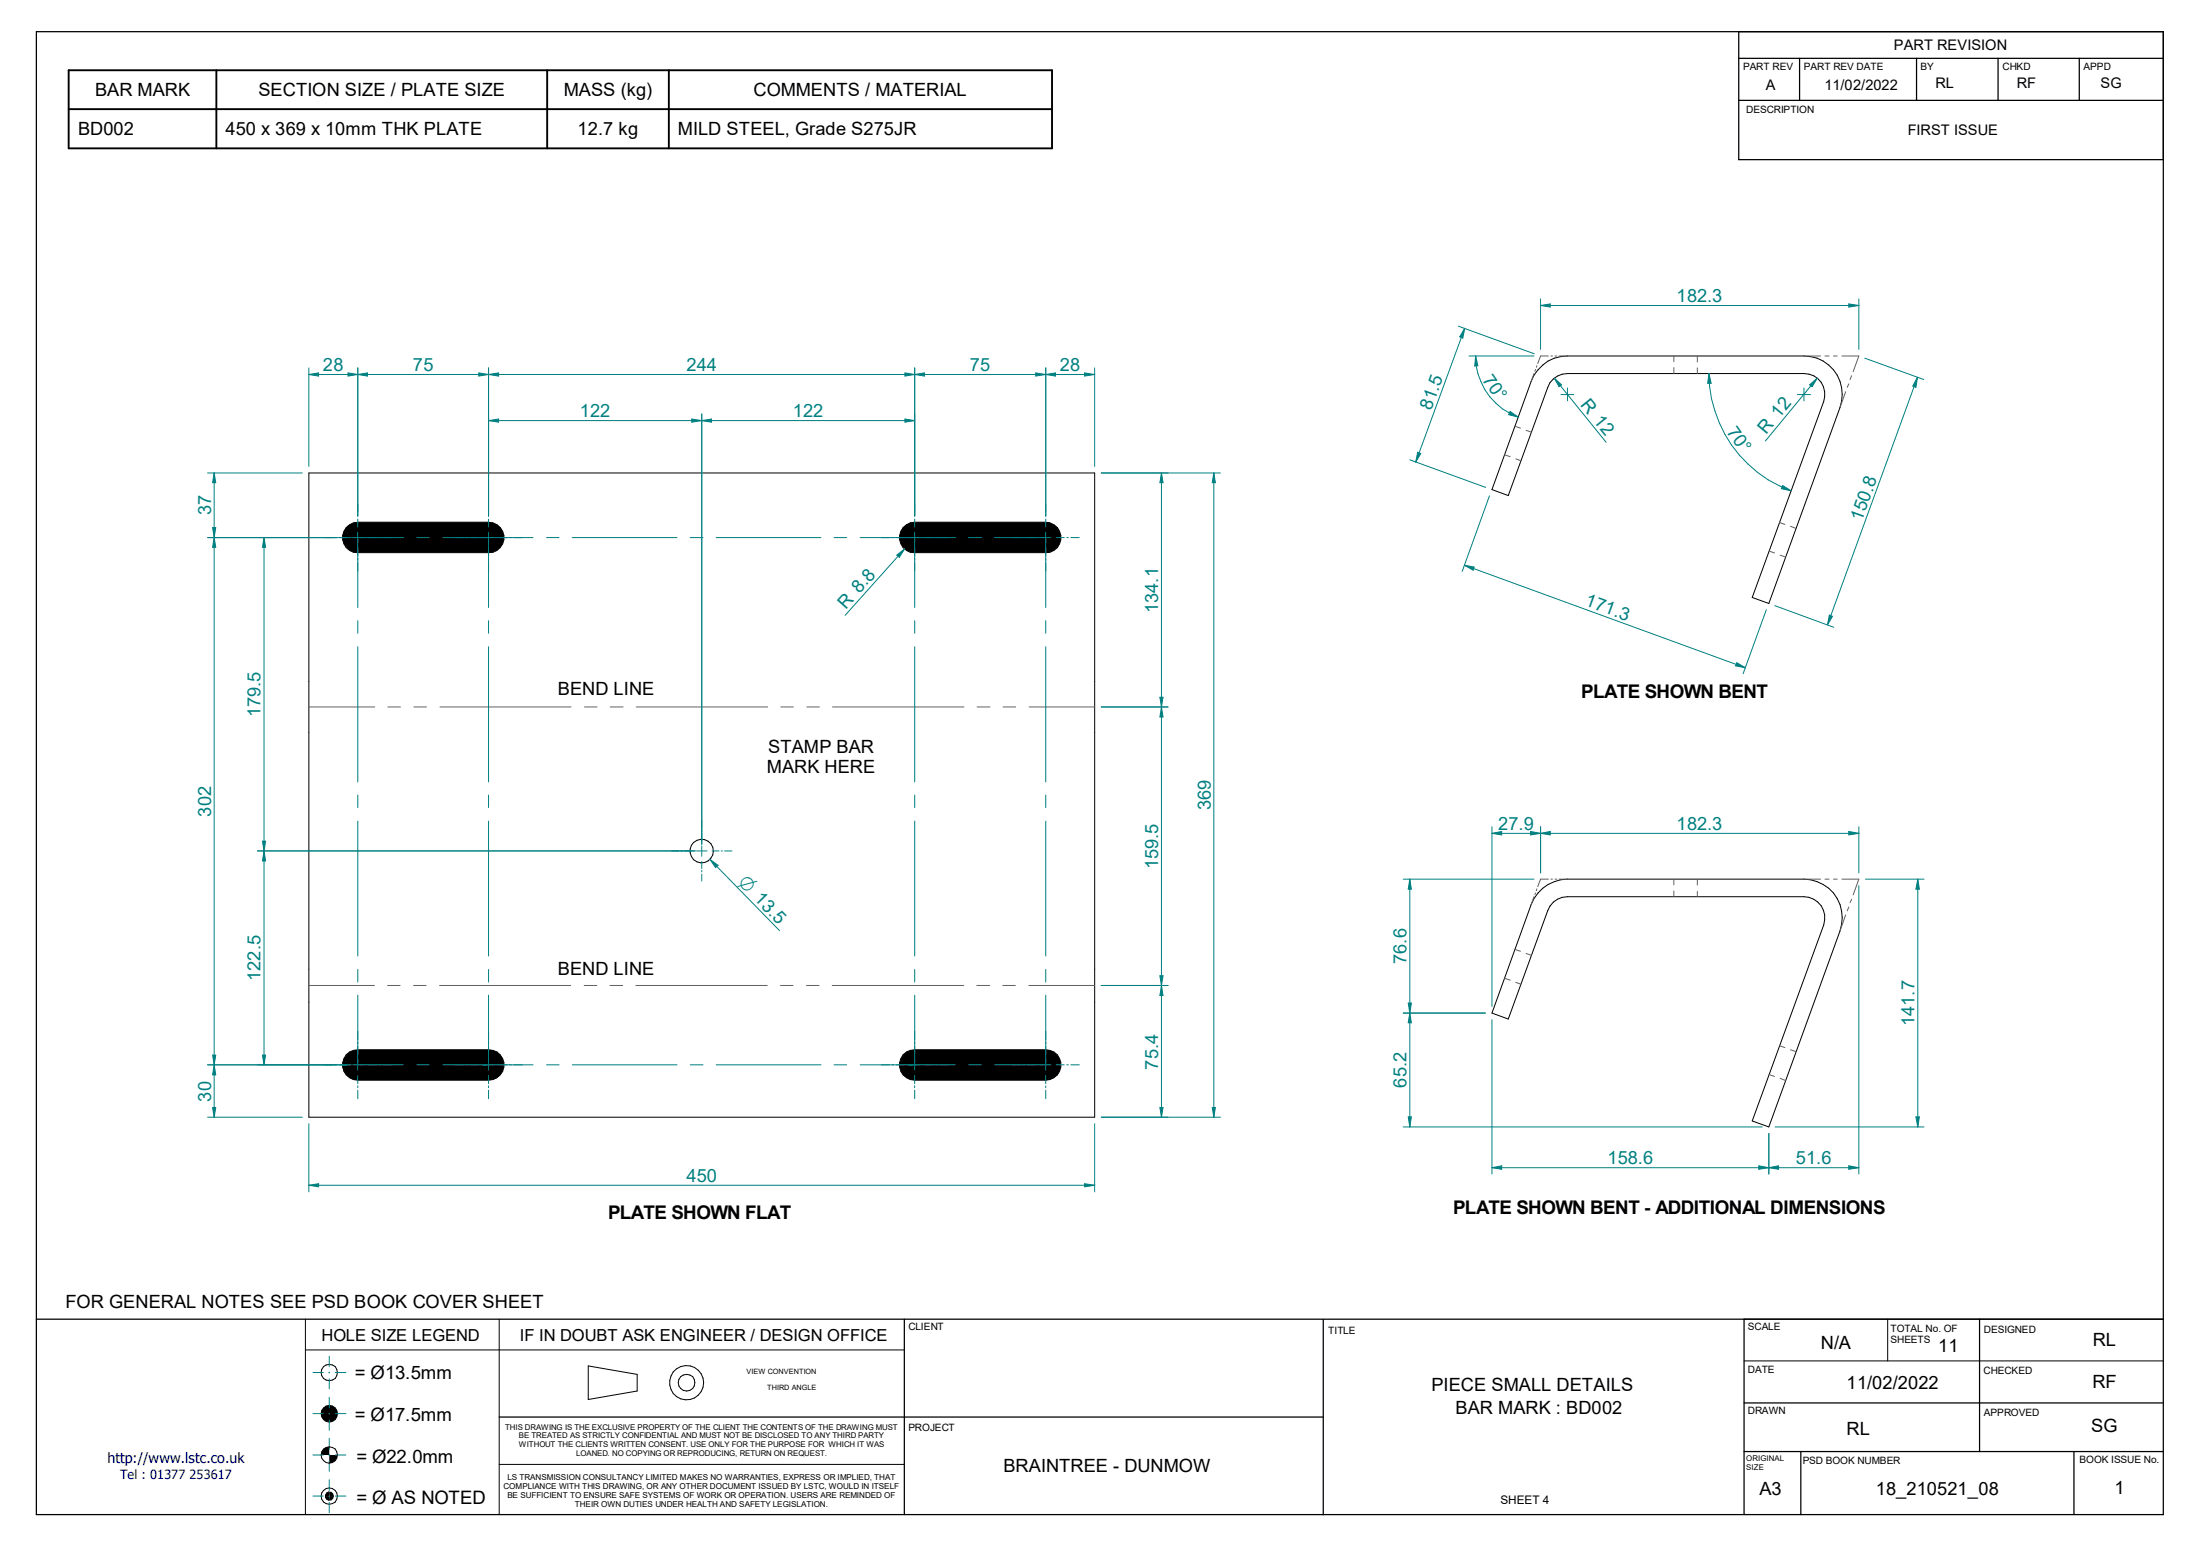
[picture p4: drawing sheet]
<svg xmlns="http://www.w3.org/2000/svg" width="297mm" height="210mm" viewBox="0 0 297 210" stroke-linecap="round" stroke-linejoin="round" font-family="sans-serif">
<path d="M4.9 4.3h287.2v200.1h-287.2zM4.9 178.1h287.2M122.1 178.1v26.3M178.6 178.1v26.4M235.5 178.1v26.3M267.3 178.1v17.8M67.4 191.3h111.2M235.5 189.4h56.6M235.5 195.9h56.6M243.1 195.9v8.5M280 195.9v8.5" fill="none" stroke="#000" stroke-width=".17"/>
<g fill="none" stroke="#000" stroke-width=".14">
<path d="M207.6 49.9a4.9 4.9 0 0 1 4-1.9h31.9a5.2 5.2 0 0 1 4.9 7l-9.6 26.4-2.2-.8 9.6-26.4a2.8 2.8 0 0 0-2.7-3.8h-31.9a2.82 2.82 0 0 0-2.6 1.9l-5.4 14.6-2.2-.8 5.3-14.6 .4-.9zM41.7 63.8h106.1v87h-106.1zM46.7 71.2l1-.6 .6-.1h17.7a2.05 2.05 0 0 1 2 2 2.05 2.05 0 0 1-2 2.1h-17.7a2.06 2.06 0 0 1-1.9-1.2 2.06 2.06 0 0 1 .3-2.2zM121.9 71.2l1-.6 .6-.1h17.7a2.05 2.05 0 0 1 2 2 2.05 2.05 0 0 1-2 2.1h-17.7a2.06 2.06 0 0 1-1.9-1.2 2.06 2.06 0 0 1 .3-2.2zM46.7 142.4l.5-.4 .5-.2 .6-.1h17.7a2.05 2.05 0 0 1 2.1 2 2.05 2.05 0 0 1-2.1 2.1h-17.7a2.08 2.08 0 0 1-1.9-1.2 2.08 2.08 0 0 1 .3-2.2zM121.9 142.4l.5-.4 .5-.2 .6-.1h17.7a2.05 2.05 0 0 1 2 2 2.05 2.05 0 0 1-2 2.1h-17.7a2.08 2.08 0 0 1-1.9-1.2 2.08 2.08 0 0 1 .3-2.2zM41.2 178.1v26.3M67.4 178.1v26.3M254.8 178.1v5.6M41.2 182.2h80.9M67.4 197.7h54.7M79.4 184.4l6.6 1.1v2.2l-6.6 1.2z"/>
<path d="M235.5 183.7h56.6"/>
<circle cx="94.7" cy="114.9" r="1.59"/>
<circle cx="44.4" cy="196.4" r="1.1"/>
<circle cx="44.4" cy="185.2" r="1.1"/>
<circle cx="44.4" cy="190.8" r="1.1"/>
<circle cx="92.7" cy="186.6" r="1.13"/>
<circle cx="92.7" cy="186.6" r="2.31"/>
<circle cx="44.5" cy="201.9" r=".55"/>
<circle cx="44.5" cy="201.9" r="1.09"/>
</g>
<g fill="#000">
<path d="M46.9 71l.9-.5h.5h17.7a2.05 2.05 0 0 1 2 2 2.05 2.05 0 0 1-2 2.1h-17.7a2.04 2.04 0 0 1-1.9-1.3 2.04 2.04 0 0 1 .5-2.3z" fill-rule="evenodd"/>
<path d="M122.1 71l.9-.5h.5h17.7a2.05 2.05 0 0 1 2 2 2.05 2.05 0 0 1-2 2.1h-17.7a2.06 2.06 0 0 1-1.9-1.3 2.06 2.06 0 0 1 .5-2.3z" fill-rule="evenodd"/>
<path d="M46.9 142.2l.4-.3 1-.2h17.7a2.05 2.05 0 0 1 2 2 2.05 2.05 0 0 1-2 2.1h-17.7a2.04 2.04 0 0 1-1.9-1.3 2.04 2.04 0 0 1 .5-2.3z" fill-rule="evenodd"/>
<path d="M122.1 142.2l.4-.3 1-.2h17.7a2.05 2.05 0 0 1 2 2 2.05 2.05 0 0 1-2 2.1h-17.7a2.06 2.06 0 0 1-1.9-1.3 2.06 2.06 0 0 1 .5-2.3z" fill-rule="evenodd"/>
<path d="M43.6 195.7l.5-.4h.3v1.1h-1.1z" fill-rule="evenodd"/>
<path d="M44.4 196.4h1.2a1.12 1.12 0 0 1-1.2 1.1z" fill-rule="evenodd"/>
<path d="M44 201.7l.4-.3v.5h-.5z" fill-rule="evenodd"/>
<path d="M43.9 201.9h.5v.6l-.2-.1-.2-.2z" fill-rule="evenodd"/>
<path d="M44.4 201.4l.3 .1 .3 .2v.2h-.6z" fill-rule="evenodd"/>
<path d="M44.4 201.9h.6v.3l-.3 .2-.3 .1z" fill-rule="evenodd"/>
<circle cx="44.4" cy="190.8" r="1.1"/>
</g>
<g fill="none" stroke="#008080" stroke-width=".14">
<path d="M41.7 49.7v13.2M41.7 50.5l1.3-.2v.5zM48.3 49.7v20M43.8 72.6h1.1M45.2 72.6h.3M45.8 72.6h1.1M47.6 72.6h6.9M48.3 70.1v1M48.3 71.8v10.2M56.3 72.6h1.7M59.8 72.6h12.2M66 68v1.1"/>
<path d="M66 69.5v.2M66 70.1v1M66 71.8v10.2M73.8 72.6h1.7M77.3 72.6h14.1M93.2 72.6h1.7M96.7 72.6h14.1M112.6 72.6h1.7M116.1 72.6h12.9M123.5 68v1.1M123.5 69.5v.2M123.5 70.1v1"/>
<path d="M123.5 71.8v10.2M130.8 72.6h1.7M134.3 72.6h7.6M141.2 68v1.1M141.2 69.5v.2M141.2 70.1v1M141.2 71.8v10.2M142.6 72.6h1.1M144 72.6h.2M144.6 72.6h1.1M48.3 83.8v1.7M48.3 87.3v18.2"/>
<path d="M66 83.8v1.7M66 87.3v18.2M123.5 83.8v1.7M123.5 87.3v18.2M141.2 83.8v1.7M141.2 87.3v18.2M48.3 107.3v1.7M48.3 110.8v18.2M66 107.3v1.7M66 110.8v18.2M90.7 114.9h1M91.9 114.9h.2"/>
<path d="M92.4 114.9h.9M94 114.9h1.5M94.7 110.8v1M94.7 112.1v.1M94.7 112.5v1M94.7 114.2v1.4M94.7 116.3v.9M94.7 117.5v.2M94.7 118v.9M96.1 114.9h1M97.4 114.9h.1M97.8 114.9h1"/>
<path d="M123.5 107.3v1.7M123.5 110.8v18.2M141.2 107.3v1.7M141.2 110.8v18.2M48.3 130.9v1.6M48.3 134.3v10.1M66 130.9v1.6M66 134.3v10.1M123.5 130.9v1.6M123.5 134.3v10.1M141.2 130.9v1.6M141.2 134.3v10.1"/>
<path d="M43.8 143.7h1.1M45.2 143.7h.3M45.8 143.7h1.1M47.6 143.7h6.9M48.3 145.2v1.1M48.3 146.6v.2M48.3 147.2v1.1M56.3 143.7h1.7M59.8 143.7h12.2M66 145.2v1.1M66 146.6v.2M66 147.2v1.1"/>
<path d="M73.8 143.7h1.7M77.3 143.7h14.1M93.2 143.7h1.7M96.7 143.7h14.1M112.6 143.7h1.7M116.1 143.7h12.9M123.5 145.2v1.1M123.5 146.6v.2M123.5 147.2v1.1M130.8 143.7h1.7M134.3 143.7h7.6M141.2 145.2v1.1"/>
<path d="M141.2 146.6v.2M141.2 147.2v1.1M142.6 143.7h1.1M144 143.7h.2M144.6 143.7h1.1M42.2 190.8h1.4M42.2 196.4h1.4M42.2 185.3h1.4M44.4 190.8h.1M44.4 196.4h.1M44.4 185.3h.1M44.4 183v1.4"/>
<path d="M44.4 185.2v.1M44.4 186.1v1.4M44.4 188.6v1.4M44.4 190.8v.1M44.4 191.6v1.4M44.4 194.1v1.5M44.4 196.3v.1M44.4 197.2v1.4M44.4 199.7v1.5M45.3 190.8h1.4M45.3 196.4h1.4M45.3 185.3h1.4"/>
<path d="M42.2 201.9h1.4M44.4 201.9h.1M44.4 201.9v.1M44.4 202.8v1.4M45.3 201.9h1.4"/>
</g>
<g fill="none" stroke="#606060" stroke-width=".14">
<path d="M204.5 57.5l.8 .3M206 58.1l.8 .2M207.1 50.4l-.4 1.1M207.3 49.9l-.1 .2M207.5 49.4l-.1 .2M209 48h-1l-.4 1.1M209.4 48h.2M209.9 48h.3M210.5 48h1.1M226 48v.8M226 49.6v.8M229.2 48v.9"/>
<path d="M229.2 49.7v.7M243.5 48h2.3M246.4 48h.5M247.5 48h.5M248.7 48h2.3l-.8 2.2M249.2 52.9l-.8 2.1M249.6 51.8l-.2 .5M250 50.7l-.2 .5M203.1 61.4l.8 .2M204.6 61.9l.7 .3M238.8 74.4l.8 .2M240.2 70.5l.8 .3"/>
<path d="M240.3 74.9l.7 .3M241.7 71l.8 .3M41.7 95.4h8.9M52.4 95.4h1.7M55.9 95.4h1.7M59.4 95.4h17.7M78.9 95.4h1.7M82.4 95.4h1.7M85.9 95.4h17.7M105.4 95.4h1.7M108.9 95.4h1.7M112.4 95.4h17.7"/>
<path d="M131.9 95.4h1.7M135.4 95.4h1.7M138.9 95.4h8.9M41.7 133h8.8M52.3 133h1.7M55.8 133h1.7M59.4 133h17.6M78.9 133h1.7M82.3 133h1.8M85.9 133h17.7M105.4 133h1.7M108.9 133h1.7"/>
<path d="M112.4 133h17.7M131.9 133h1.7M135.4 133h1.7M138.9 133h8.9"/>
</g>
<path d="M41.7 50.5l1.3-.2v.5z" fill="#008080"/>
<path d="M47 50.3l1.3 .2-1.3 .3z" fill="none" stroke="#008080" stroke-width=".14"/>
<path d="M47 50.3l1.3 .2-1.3 .3z" fill="#008080"/>
<path d="M41.7 50.5h6.6M48.3 49.7v19.9M48.3 50.5l1.3-.2v.5zM66 49.7v19.9" fill="none" stroke="#008080" stroke-width=".14"/>
<path d="M48.3 50.5l1.3-.2v.5z" fill="#008080"/>
<path d="M64.6 50.3l1.4 .2-1.4 .3z" fill="none" stroke="#008080" stroke-width=".14"/>
<path d="M64.6 50.3l1.4 .2-1.4 .3z" fill="#008080"/>
<path d="M48.3 50.5h17.7M66 49.7v19.9M66 50.5l1.3-.2v.5zM123.5 49.7v19.9" fill="none" stroke="#008080" stroke-width=".14"/>
<path d="M66 50.5l1.3-.2v.5z" fill="#008080"/>
<path d="M122.2 50.3l1.3 .2-1.3 .3z" fill="none" stroke="#008080" stroke-width=".14"/>
<path d="M122.2 50.3l1.3 .2-1.3 .3z" fill="#008080"/>
<path d="M66 50.5h57.5M123.5 49.7v19.9M123.5 50.5l1.3-.2v.5zM141.2 49.7v19.9" fill="none" stroke="#008080" stroke-width=".14"/>
<path d="M123.5 50.5l1.3-.2v.5z" fill="#008080"/>
<path d="M139.8 50.3l1.4 .2-1.4 .3z" fill="none" stroke="#008080" stroke-width=".14"/>
<path d="M139.8 50.3l1.4 .2-1.4 .3z" fill="#008080"/>
<path d="M123.5 50.5h17.7M141.2 49.7v19.9M141.2 50.5l1.3-.2v.5zM147.8 49.7v13.2" fill="none" stroke="#008080" stroke-width=".14"/>
<path d="M141.2 50.5l1.3-.2v.5z" fill="#008080"/>
<path d="M146.4 50.3l1.4 .2-1.4 .3z" fill="none" stroke="#008080" stroke-width=".14"/>
<path d="M146.4 50.3l1.4 .2-1.4 .3z" fill="#008080"/>
<path d="M141.2 50.5h6.6M28 63.8h12.8M28 72.6h19.4M28.9 63.8l.2 1.4h-.4z" fill="none" stroke="#008080" stroke-width=".14"/>
<path d="M28.9 63.8l.2 1.4h-.4z" fill="#008080"/>
<path d="M28.7 71.2h.4l-.2 1.4z" fill="none" stroke="#008080" stroke-width=".14"/>
<path d="M28.7 71.2h.4l-.2 1.4z" fill="#008080"/>
<path d="M28 72.6h17.3M28.9 63.8v8.8M28.9 72.6l.2 1.3h-.4zM28 143.7h19.4" fill="none" stroke="#008080" stroke-width=".14"/>
<path d="M28.9 72.6l.2 1.3h-.4z" fill="#008080"/>
<path d="M28.7 142.4h.4l-.2 1.3z" fill="none" stroke="#008080" stroke-width=".14"/>
<path d="M28.7 142.4h.4l-.2 1.3z" fill="#008080"/>
<path d="M28.9 72.6v71.1M28 150.8h12.8M28 143.7h19.4M28.7 149.5h.4l-.2 1.3z" fill="none" stroke="#008080" stroke-width=".14"/>
<path d="M28.7 149.5h.4l-.2 1.3z" fill="#008080"/>
<path d="M28.9 143.7l.2 1.4h-.4z" fill="none" stroke="#008080" stroke-width=".14"/>
<path d="M28.9 143.7l.2 1.4h-.4z" fill="#008080"/>
<path d="M148.7 63.8h9M156.8 63.8l.2 1.4h-.4zM148.7 95.4h9M28.9 143.7v7.1" fill="none" stroke="#008080" stroke-width=".14"/>
<path d="M156.8 63.8l.2 1.4h-.4z" fill="#008080"/>
<path d="M156.6 94.1h.4l-.2 1.3z" fill="none" stroke="#008080" stroke-width=".14"/>
<path d="M156.6 94.1h.4l-.2 1.3z" fill="#008080"/>
<path d="M156.8 63.8v31.6M148.7 95.4h9M156.8 95.4l.2 1.4h-.4zM148.7 133h9" fill="none" stroke="#008080" stroke-width=".14"/>
<path d="M156.8 95.4l.2 1.4h-.4z" fill="#008080"/>
<path d="M156.6 131.7h.4l-.2 1.3z" fill="none" stroke="#008080" stroke-width=".14"/>
<path d="M156.6 131.7h.4l-.2 1.3z" fill="#008080"/>
<path d="M156.8 95.4v37.6M148.7 133h9M156.8 133l.2 1.4h-.4zM148.7 150.8h9" fill="none" stroke="#008080" stroke-width=".14"/>
<path d="M156.8 133l.2 1.4h-.4z" fill="#008080"/>
<path d="M156.6 149.5h.4l-.2 1.3z" fill="none" stroke="#008080" stroke-width=".14"/>
<path d="M156.6 149.5h.4l-.2 1.3z" fill="#008080"/>
<path d="M148.7 63.8h16.1M163.9 63.8l.2 1.4h-.4zM156.8 133v17.8M148.7 150.8h16.1" fill="none" stroke="#008080" stroke-width=".14"/>
<path d="M163.9 63.8l.2 1.4h-.4z" fill="#008080"/>
<path d="M163.7 149.5h.4l-.2 1.3z" fill="none" stroke="#008080" stroke-width=".14"/>
<path d="M163.7 149.5h.4l-.2 1.3z" fill="#008080"/>
<path d="M163.9 63.8v87M41.7 151.7v9.2M41.7 160l1.3-.2v.4zM147.8 151.7v9.2" fill="none" stroke="#008080" stroke-width=".14"/>
<path d="M41.7 160l1.3-.2v.4z" fill="#008080"/>
<path d="M146.4 159.8l1.4 .2-1.4 .2z" fill="none" stroke="#008080" stroke-width=".14"/>
<path d="M146.4 159.8l1.4 .2-1.4 .2z" fill="#008080"/>
<path d="M34.8 72.6h10.5M35.6 72.6l.3 1.3h-.5zM34.8 114.9h59.1M41.7 160h106.1" fill="none" stroke="#008080" stroke-width=".14"/>
<path d="M35.6 72.6l.3 1.3h-.5z" fill="#008080"/>
<path d="M35.4 113.5h.5l-.3 1.4z" fill="none" stroke="#008080" stroke-width=".14"/>
<path d="M35.4 113.5h.5l-.3 1.4z" fill="#008080"/>
<path d="M35.6 72.6v42.3M34.8 114.9h59.1M35.6 114.9l.3 1.3h-.5zM34.8 143.7h10.5" fill="none" stroke="#008080" stroke-width=".14"/>
<path d="M35.6 114.9l.3 1.3h-.5z" fill="#008080"/>
<path d="M35.4 142.4h.5l-.3 1.3z" fill="none" stroke="#008080" stroke-width=".14"/>
<path d="M35.4 142.4h.5l-.3 1.3z" fill="#008080"/>
<path d="M66 55.9v13.7M66 56.8l1.3-.2v.4zM94.7 55.9v58.1M35.6 114.9v28.8" fill="none" stroke="#008080" stroke-width=".14"/>
<path d="M66 56.8l1.3-.2v.4z" fill="#008080"/>
<path d="M93.4 56.6l1.3 .2-1.3 .2z" fill="none" stroke="#008080" stroke-width=".14"/>
<path d="M93.4 56.6l1.3 .2-1.3 .2z" fill="#008080"/>
<path d="M66 56.8h28.7M94.7 55.9v58.1M94.7 56.8l1.4-.2v.4zM123.5 55.9v13.7" fill="none" stroke="#008080" stroke-width=".14"/>
<path d="M94.7 56.8l1.4-.2v.4z" fill="#008080"/>
<path d="M122.2 56.6l1.3 .2-1.3 .2z" fill="none" stroke="#008080" stroke-width=".14"/>
<path d="M122.2 56.6l1.3 .2-1.3 .2z" fill="#008080"/>
<path d="M94.7 56.8h28.8M95.8 116l9.4 9.6M95.8 116l1.1 .8-.3 .3z" fill="none" stroke="#008080" stroke-width=".14"/>
<path d="M95.8 116l1.1 .8-.3 .3z" fill="#008080"/>
<path d="M121.1 74.9l1-.8-.7 1.1zM122.1 74.1l-8 9" fill="none" stroke="#008080" stroke-width=".14"/>
<path d="M121.1 74.9l1-.8-.7 1.1z" fill="#008080"/>
<path d="M208 40.3v6.9M208 41.2l1.3-.2v.4zM210.7 53.3h1.8M211.6 52.4v1.7M242.7 53.3h1.7M243.5 52.4v1.7M251 40.3v6.9" fill="none" stroke="#008080" stroke-width=".14"/>
<path d="M208 41.2l1.3-.2v.4z" fill="#008080"/>
<path d="M249.6 41l1.4 .2-1.4 .2z" fill="none" stroke="#008080" stroke-width=".14"/>
<path d="M249.6 41l1.4 .2-1.4 .2z" fill="#008080"/>
<path d="M198.3 48h8.8M199.2 48l.3 1.4h-.4zM208 41.2h43" fill="none" stroke="#008080" stroke-width=".14"/>
<path d="M199.2 48l.3 1.4h-.4z" fill="#008080"/>
<path d="M203.9 55.5l1.1 .8-1.3-.3z" fill="none" stroke="#008080" stroke-width=".14"/>
<path d="M203.9 55.5l1.1 .8-1.3-.3z" fill="#008080"/>
<path d="M196.9 44l10.2 3.8M197.7 44.3l-.2 1.3-.4-.1zM199.2 48a8.7 8.7 0 0 0 5.8 8.3M190.3 62.1l10.3 3.7" fill="none" stroke="#008080" stroke-width=".14"/>
<path d="M197.7 44.3l-.2 1.3-.4-.1z" fill="#008080"/>
<path d="M191.4 61l.4 .2-.7 1.2z" fill="none" stroke="#008080" stroke-width=".14"/>
<path d="M191.4 61l.4 .2-.7 1.2z" fill="#008080"/>
<path d="M197.7 44.3l-6.6 18.1M230.7 50.4l.3 1.3h-.5z" fill="none" stroke="#008080" stroke-width=".14"/>
<path d="M230.7 50.4l.3 1.3h-.5z" fill="#008080"/>
<path d="M240.7 65.5l1.1 .8-1.3-.3z" fill="none" stroke="#008080" stroke-width=".14"/>
<path d="M240.7 65.5l1.1 .8-1.3-.3z" fill="#008080"/>
<path d="M209.8 51.1l7 8.6M209.8 51.1l1 .8-.3 .3zM230.7 50.4a16.9 16.9 0 0 0 11.1 15.9" fill="none" stroke="#008080" stroke-width=".14"/>
<path d="M209.8 51.1l1 .8-.3 .3z" fill="#008080"/>
<path d="M244.3 51.9l1-.8-.7 1.1zM245.3 51.1l-7 8.4" fill="none" stroke="#008080" stroke-width=".14"/>
<path d="M244.3 51.9l1-.8-.7 1.1z" fill="#008080"/>
<path d="M251.8 48.3l7.9 2.9M258.9 50.9l-.2 1.4-.5-.2zM239.6 81.7l8 3" fill="none" stroke="#008080" stroke-width=".14"/>
<path d="M258.9 50.9l-.2 1.4-.5-.2z" fill="#008080"/>
<path d="M247 83l.4 .2-.7 1.1z" fill="none" stroke="#008080" stroke-width=".14"/>
<path d="M247 83l.4 .2-.7 1.1z" fill="#008080"/>
<path d="M258.9 50.9l-12.2 33.4M197.7 76.3l1.3 .2-.1 .5zM201.1 66.9l-3.7 10.2M238.5 82.3l-3.2 8.6" fill="none" stroke="#008080" stroke-width=".14"/>
<path d="M197.7 76.3l1.3 .2-.1 .5z" fill="#008080"/>
<path d="M234.5 89.5l1.1 .6-1.3-.2z" fill="none" stroke="#008080" stroke-width=".14"/>
<path d="M234.5 89.5l1.1 .6-1.3-.2z" fill="#008080"/>
<path d="M197.7 76.3l37.9 13.8M189.4 118.7h17.7M190.3 118.7l.2 1.3h-.4zM189.4 136.7h11.1" fill="none" stroke="#008080" stroke-width=".14"/>
<path d="M207.6 120.5a5.2 5.2 0 0 1 4-1.8h31.9a5.2 5.2 0 0 1 4.9 6.9l-9.6 26.5-2.2-.8 9.6-26.5a2.85 2.85 0 0 0-2.7-3.8h-31.9a2.82 2.82 0 0 0-2.6 1.9l-5.4 14.6-2.2-.8 5.3-14.6 .4-.8z" fill="none" stroke="#000" stroke-width=".14"/>
<g fill="none" stroke="#606060" stroke-width=".14">
<path d="M207.5 120l-.1 .2M209 118.7h-1l-.4 1M209.4 118.7h.2M209.9 118.7h.3M210.5 118.7h1.1M226 118.7v.7M229.2 118.7v.8M243.5 118.7h2.3M246.4 118.7h.5M247.5 118.7h.5M248.7 118.7h2.3l-.8 2.1M203.1 132l.8 .3"/>
<path d="M204.5 128.1l.8 .3M204.6 132.6l.7 .2M206 128.7l.8 .2M207.1 121l-.4 1.1M207.3 120.5l-.1 .2M226 120.3v.7M229.2 120.3v.7M249.2 123.5l-.8 2.1M249.6 122.4l-.2 .5M250 121.4l-.2 .4M238.8 145l.8 .3M240.2 141.1l.8 .3"/>
<path d="M240.3 145.5l.7 .3M241.7 141.7l.8 .2"/>
</g>
<path d="M190.3 118.7l.2 1.3h-.4z" fill="#008080"/>
<path d="M190.1 135.4h.4l-.2 1.3z" fill="none" stroke="#008080" stroke-width=".14"/>
<path d="M190.1 135.4h.4l-.2 1.3z" fill="#008080"/>
<path d="M190.3 118.7v18M251.8 118.7h8M258.9 118.7l.2 1.3h-.4zM239.6 152.1h20.2" fill="none" stroke="#008080" stroke-width=".14"/>
<path d="M258.9 118.7l.2 1.3h-.4z" fill="#008080"/>
<path d="M258.7 150.7h.4l-.2 1.4z" fill="none" stroke="#008080" stroke-width=".14"/>
<path d="M258.7 150.7h.4l-.2 1.4z" fill="#008080"/>
<path d="M201.4 111.6v24.2M201.4 112.5l1.3-.3v.5zM208 111.6v6.2M258.9 118.7v33.4" fill="none" stroke="#008080" stroke-width=".14"/>
<path d="M201.4 112.5l1.3-.3v.5z" fill="#008080"/>
<path d="M206.6 112.2l1.4 .3-1.4 .2z" fill="none" stroke="#008080" stroke-width=".14"/>
<path d="M206.6 112.2l1.4 .3-1.4 .2z" fill="#008080"/>
<path d="M201.4 112.5h6.6M208 111.6v6.2M208 112.5l1.3-.3v.5zM251 111.6v6.2" fill="none" stroke="#008080" stroke-width=".14"/>
<path d="M208 112.5l1.3-.3v.5z" fill="#008080"/>
<path d="M249.6 112.2l1.4 .3-1.4 .2z" fill="none" stroke="#008080" stroke-width=".14"/>
<path d="M249.6 112.2l1.4 .3-1.4 .2z" fill="#008080"/>
<path d="M208 112.5h43M201.4 137.6v20.9M201.4 157.6l1.3-.2v.4zM238.8 153v5.5" fill="none" stroke="#008080" stroke-width=".14"/>
<path d="M201.4 157.6l1.3-.2v.4z" fill="#008080"/>
<path d="M237.4 157.4l1.4 .2-1.4 .2z" fill="none" stroke="#008080" stroke-width=".14"/>
<path d="M237.4 157.4l1.4 .2-1.4 .2z" fill="#008080"/>
<path d="M251 119.5v39M201.4 157.6h37.4M238.8 153v5.5M238.8 157.6l1.3-.2v.4z" fill="none" stroke="#008080" stroke-width=".14"/>
<path d="M238.8 157.6l1.3-.2v.4z" fill="#008080"/>
<path d="M249.6 157.4l1.4 .2-1.4 .2z" fill="none" stroke="#008080" stroke-width=".14"/>
<path d="M249.6 157.4l1.4 .2-1.4 .2z" fill="#008080"/>
<path d="M189.4 136.7h11.1M190.3 136.7l.2 1.3h-.4zM189.4 152.1h48.5M238.8 157.6h12.2" fill="none" stroke="#008080" stroke-width=".14"/>
<path d="M9.3 14.7h132.7M9.3 9.5h132.7v10.5h-132.7zM29.2 9.5v10.5M73.9 9.5v10.5M90.3 9.5v10.5" fill="none" stroke="#000" stroke-width=".25"/>
<path d="M190.3 136.7l.2 1.3h-.4z" fill="#008080"/>
<path d="M190.1 150.7h.4l-.2 1.4z" fill="none" stroke="#008080" stroke-width=".14"/>
<path d="M190.1 150.7h.4l-.2 1.4z" fill="#008080"/>
<path d="M190.3 136.7v15.4" fill="none" stroke="#008080" stroke-width=".14"/>
<path d="M234.7 7.9h57.4M234.7 13.5h57.4M234.7 4.3h57.4v17.2h-57.4zM243 7.9v5.6M258.7 7.9v5.6M269.7 7.9v5.6M280.7 7.9v5.6" fill="none" stroke="#000" stroke-width=".17"/>
<text font-size="2.7" fill="#008080" x="99.6" y="119.2" transform="rotate(46 99.6 119.2)">O 13.5</text>
<g font-size="2.5">
<text x="12.8" y="13">BAR MARK</text>
<text x="34.9" y="13">SECTION SIZE / PLATE SIZE</text>
<text x="76.1" y="13">MASS (kg)</text>
<text x="101.7" y="13">COMMENTS / MATERIAL</text>
<text x="10.5" y="18.2">BD002</text>
<text x="30.4" y="18.2">450 x 369 x 10mm THK PLATE</text>
<text x="78" y="18.2">12.7 kg</text>
<text x="91.5" y="18.2">MILD STEEL, Grade S275JR</text>
<text x="75.3" y="93.8">BEND LINE</text>
<text x="213.5" y="94.1">PLATE SHOWN BENT</text>
<text x="103.7" y="101.6">STAMP BAR</text>
<text x="103.5" y="104.4">MARK HERE</text>
<text x="75.3" y="131.7">BEND LINE</text>
<text x="82.1" y="164.5">PLATE SHOWN FLAT</text>
<text x="196.2" y="163.8">PLATE SHOWN BENT - ADDITIONAL DIMENSIONS</text>
<text x="8.8" y="176.5">FOR GENERAL NOTES SEE PSD BOOK COVER SHEET</text>
<text x="245.8" y="182">N/A</text>
<text x="261.7" y="182.5">11</text>
<text x="282.5" y="181.7">RL</text>
<text x="47.9" y="186.2">= Ø13.5mm</text>
<text x="47.9" y="191.7">= Ø17.5mm</text>
<text x="193.3" y="187.8">PIECE SMALL DETAILS</text>
<text x="196.5" y="190.8">BAR MARK : BD002</text>
<text x="249.3" y="187.5">11/02/2022</text>
<text x="282.5" y="187.4">RF</text>
<text x="48.1" y="197.4">= Ø22.0mm</text>
<text x="249.3" y="193.6">RL</text>
<text x="282.3" y="193.3">SG</text>
<text x="48.1" y="202.9">= Ø AS NOTED</text>
<text x="135.5" y="198.7">BRAINTREE - DUNMOW</text>
<text x="237.5" y="201.8">A3</text>
<text x="253.2" y="201.8">18_210521_08</text>
<text x="285.5" y="201.7">1</text>
</g>
<g font-size="2.5" fill="#008080">
<text x="226.4" y="40.8">182.3</text>
<text x="43.6" y="50.1">28</text>
<text x="55.8" y="50.1">75</text>
<text x="92.7" y="50.1">244</text>
<text x="130.9" y="50.1">75</text>
<text x="143.1" y="50.1">28</text>
<text x="200.1" y="51.3" transform="rotate(55 200.1 51.3)">70°</text>
<text x="78.3" y="56.3">122</text>
<text x="107" y="56.3">122</text>
<text x="193.2" y="55.5" transform="rotate(-70 193.2 55.5)">81.5</text>
<text x="213.3" y="54.6" transform="rotate(51 213.3 54.6)">R 12</text>
<text x="233" y="58.3" transform="rotate(55 233 58.3)">70°</text>
<text x="238.4" y="58.8" transform="rotate(-50 238.4 58.8)">R 12</text>
<text x="28.5" y="69.6" transform="rotate(-90 28.5 69.6)">37</text>
<text x="251.3" y="70.4" transform="rotate(-70 251.3 70.4)">150.8</text>
<text x="114.2" y="82.3" transform="rotate(-48 114.2 82.3)">R 8.8</text>
<text x="156.3" y="82.8" transform="rotate(-90 156.3 82.8)">134.1</text>
<text x="213.9" y="81.7" transform="rotate(20 213.9 81.7)">171.3</text>
<text x="35.2" y="96.8" transform="rotate(-90 35.2 96.8)">179.5</text>
<text x="28.5" y="110.2" transform="rotate(-90 28.5 110.2)">302</text>
<text x="163.4" y="109.4" transform="rotate(-90 163.4 109.4)">369</text>
<text x="202.3" y="112">27.9</text>
<text x="226.4" y="112">182.3</text>
<text x="156.3" y="117.3" transform="rotate(-90 156.3 117.3)">159.5</text>
<text x="189.9" y="130.1" transform="rotate(-90 189.9 130.1)">76.6</text>
<text x="35.2" y="132.4" transform="rotate(-90 35.2 132.4)">122.5</text>
<text x="258.4" y="138.5" transform="rotate(-90 258.4 138.5)">141.7</text>
<text x="28.5" y="148.7" transform="rotate(-90 28.5 148.7)">30</text>
<text x="156.3" y="144.4" transform="rotate(-90 156.3 144.4)">75.4</text>
<text x="189.9" y="146.8" transform="rotate(-90 189.9 146.8)">65.2</text>
<text x="92.7" y="159.6">450</text>
<text x="217" y="157.1">158.6</text>
<text x="242.4" y="157.1">51.6</text>
</g>
<g font-size="2.2">
<text x="43.4" y="181.1">HOLE SIZE LEGEND</text>
<text x="70.2" y="181.1">IF IN DOUBT ASK ENGINEER / DESIGN OFFICE</text>
</g>
<g font-size="2">
<text x="255.7" y="6.8">PART REVISION</text>
<text x="261.3" y="11.9">RL</text>
<text x="272.3" y="11.9">RF</text>
<text x="283.6" y="11.9">SG</text>
<text x="238.4" y="12.1">A</text>
<text x="246.3" y="12.1">11/02/2022</text>
<text x="257.6" y="18.3">FIRST ISSUE</text>
</g>
<text font-size="1.9" fill="#000080" x="14.5" y="197.5">http://www.lstc.co.uk</text>
<text font-size="1.7" fill="#000080" x="16.2" y="199.7">Tel : 01377 253617</text>
<text font-size="1.6" x="202.6" y="203">SHEET 4</text>
<g font-size="1.4">
<text x="235.3" y="9.4">PART REV</text>
<text x="243.5" y="9.4">PART REV DATE</text>
<text x="259.3" y="9.4">BY</text>
<text x="270.3" y="9.4">CHKD</text>
<text x="281.3" y="9.4">APPD</text>
<text x="235.8" y="15.3">DESCRIPTION</text>
<text x="122.6" y="179.6">CLIENT</text>
<text x="236" y="179.6">SCALE</text>
<text x="255.2" y="179.7">TOTAL No. OF</text>
<text x="267.8" y="179.9">DESIGNED</text>
<text x="179.3" y="180">TITLE</text>
<text x="236" y="185.4">DATE</text>
<text x="255.2" y="181.3">SHEETS</text>
<text x="267.8" y="185.4">CHECKED</text>
<text x="236" y="190.9">DRAWN</text>
<text x="267.8" y="191.2">APPROVED</text>
<text x="122.6" y="193.1">PROJECT</text>
<text x="243.4" y="197.6">PSD BOOK NUMBER</text>
<text x="280.8" y="197.5">BOOK ISSUE No.</text>
</g>
<g font-size="1.1">
<text x="68.2" y="193">THIS DRAWING IS THE EXCLUSIVE PROPERTY OF THE CLIENT THE CONTENTS OF THE DRAWING MUST</text>
<text x="70.1" y="194.1">BE TREATED AS STRICTLY CONFIDENTIAL AND MUST NOT BE DISCLOSED TO ANY THIRD PARTY</text>
<text x="70.1" y="195.3">WITHOUT THE CLIENTS WRITTEN CONSENT. USE ONLY FOR THE PURPOSE FOR WHICH IT WAS</text>
<text x="77.8" y="196.5">LOANED. NO COPYING OR REPRODUCING, RETURN ON REQUEST.</text>
<text x="235.8" y="197.2">ORIGINAL</text>
<text x="68" y="200.9">COMPLIANCE WITH THIS DRAWING, OR ANY OTHER DOCUMENT ISSUED BY LSTC, WOULD IN ITSELF</text>
<text x="68.5" y="199.7">LS TRANSMISSION CONSULTANCY LIMITED MAKES NO WARRANTIES, EXPRESS OR IMPLIED, THAT</text>
<text x="68.5" y="202.1">BE SUFFICIENT TO ENSURE SAFE SYSTEMS OF WORK OR OPERATION. USERS ARE REMINDED OF</text>
<text x="77.6" y="203.4">THEIR OWN DUTIES UNDER HEALTH AND SAFETY LEGISLATION.</text>
<text x="235.8" y="198.5">SIZE</text>
</g>
<g font-size="1">
<text x="100.8" y="185.5">VIEW CONVENTION</text>
<text x="103.6" y="187.7">THIRD ANGLE</text>
</g>
</svg>
